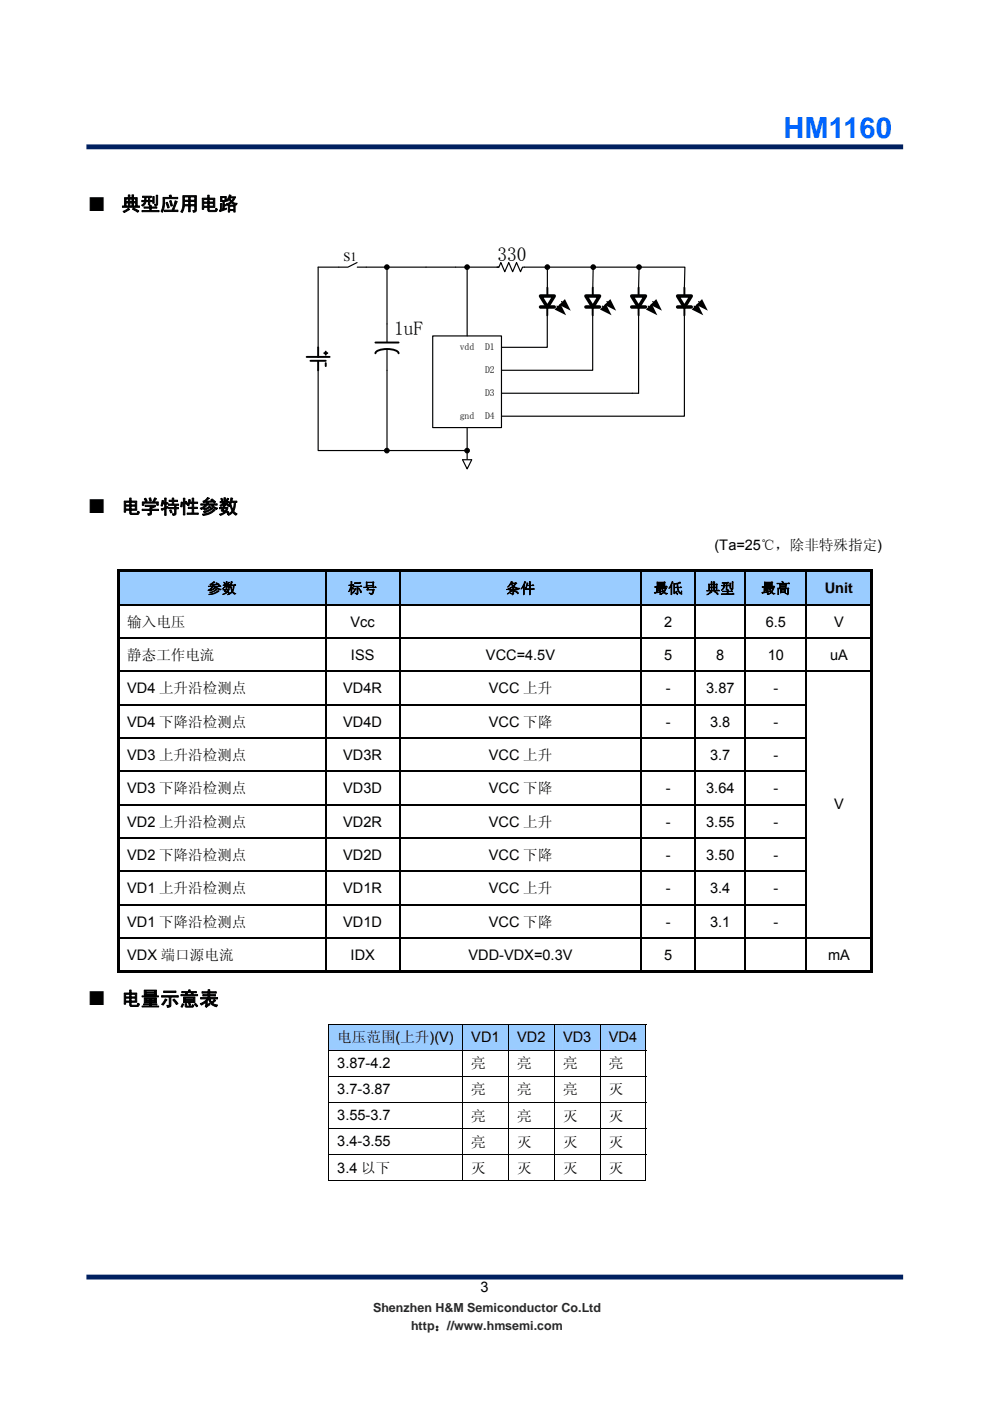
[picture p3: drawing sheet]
<svg xmlns="http://www.w3.org/2000/svg" width="210mm" height="297mm" viewBox="0 0 210 297" stroke-linecap="round" stroke-linejoin="round" font-family="sans-serif">
<path d="M18.3 31.1h173.3M18.3 270.8h173.3" fill="none" stroke="#002060" stroke-width="1" stroke-linecap="butt"/>
<path d="M91.8 71.2h14.6v19.5h-14.6z" fill="#fff"/>
<g fill="none" stroke="#000" stroke-width=".25">
<path d="M75.7 55.7l-1.9 .9h-6.3v17.1M75.8 56.6h30M82.1 56.6v15.9M99.1 56.6v14.6M105.4 56.6h.4l.4-.9 .9 1.9 .8-1.9 .8 1.9 .9-1.9 .8 1.9 .4-1h34.5l-.1 4.4M116.1 56.6v4.4M125.8 56.6l-.1 4.4M135.6 56.6l-.2 4.4M67.5 78.5v17h14.6M82.1 74.1v21.4h16.5M91.8 71.2h14.6v19.5h-14.6zM116.1 66.8v6.8h-9.7"/>
<path d="M118.1 64.9l.3 .3M119.1 63.9l.3 .3M125.7 66.8v11.7h-19.3M127.8 64.9l.2 .3M128.7 63.9l.3 .3M135.4 66.8v16.6h-29M137.5 64.9l.3 .3M138.5 63.9l.2 .3M145.2 66.8v21.4h-38.8M147.2 64.9l.3 .3M148.2 63.9l.2 .3M99.1 90.7v6.7"/>
<path d="M100 97.5h-1.9l1 1.9 1-1.9"/>
<circle cx="82.1" cy="56.6" r=".48"/>
<circle cx="99.1" cy="56.6" r=".48"/>
<circle cx="116.1" cy="56.6" r=".48"/>
<circle cx="125.8" cy="56.6" r=".48"/>
<circle cx="135.5" cy="56.6" r=".48"/>
<circle cx="82.1" cy="95.5" r=".48"/>
<circle cx="99.1" cy="95.5" r=".48"/>
</g>
<path d="M114.6 62.8h3l-1.5 2.3zM114.6 65.1h3M124.3 62.8h2.9l-1.5 2.3zM124.3 65.1h2.9M134 62.8h2.9l-1.5 2.3zM134 65.1h2.9M143.7 62.8h2.9l-1.4 2.3zM143.7 65.1h2.9" fill="none" stroke="#000" stroke-width=".74"/>
<g fill="#000">
<path d="M118.9 64.4l1.2 2.4-2.5-1.2zM119.8 63.4l1.3 2.5-2.5-1.3zM128.5 64.4l1.2 2.4-2.4-1.2zM129.5 63.4l1.2 2.5-2.5-1.3zM138.2 64.4l1.2 2.4-2.4-1.2zM139.2 63.4l1.2 2.5-2.4-1.3zM147.9 64.4l1.3 2.4-2.5-1.2zM148.9 63.4l1.2 2.5-2.4-1.3z"/>
<circle cx="82.1" cy="56.6" r=".48"/>
<circle cx="99.1" cy="56.6" r=".48"/>
<circle cx="116.1" cy="56.6" r=".48"/>
<circle cx="125.8" cy="56.6" r=".48"/>
<circle cx="135.5" cy="56.6" r=".48"/>
<circle cx="82.1" cy="95.5" r=".48"/>
<circle cx="99.1" cy="95.5" r=".48"/>
</g>
<g fill="none" stroke="#000" stroke-width=".41">
<path d="M65 75.7h4.9M65.8 76.5h3.3M67.5 73.7v2M67.5 76.5v2M68.8 74.9h.6M69.1 74.5v.7M69.1 77v.6M79.6 74.9a2.39 2.39 0 0 1 2.5-.9h.6a2.02 2.02 0 0 1 1.8 .9M79.6 72.6h4.9M116.1 65.1v1.7M116.1 61v1.8M125.7 65.1v1.7"/>
<path d="M125.7 61v1.8M135.4 61v1.8M135.4 65.1v1.7M145.2 61v1.8M145.2 65.1v1.7"/>
</g>
<g fill="#9accff">
<path d="M25.4 121.3h43.5v6.8h-43.5z"/>
<path d="M27 122h40.2v5.4h-40.2z"/>
<path d="M69.2 121.3h15.5v6.8h-15.5z"/>
<path d="M70.9 122h12v5.4h-12z"/>
<path d="M84.9 121.3h51v6.8h-51z"/>
<path d="M86.6 122h47.6v5.4h-47.6z"/>
<path d="M136.1 121.3h11.2v6.8h-11.2z"/>
<path d="M137.9 122h7.7v5.4h-7.7z"/>
<path d="M147.6 121.3h10.4v6.8h-10.4z"/>
<path d="M149.3 122h6.9v5.4h-6.9z"/>
<path d="M158.2 121.3h12.7v6.8h-12.7z"/>
<path d="M159.9 122h9.3v5.4h-9.3z"/>
<path d="M171.1 121.3h13.5v6.8h-13.5z"/>
<path d="M172.9 122h10.1v5.4h-10.1z"/>
</g>
<g fill="#000">
<path d="M24.9 120.8h.5v.5h-.5zM24.9 120.8h160.2v.5h-160.2zM24.9 121.3h.5v6.8h-.5zM24.9 128.1h.5v.3h-.5zM24.9 128.4h.5v6.7h-.5zM24.9 135.1h.5v.3h-.5zM68.9 128.1h.3v.3h-.3zM68.9 135.1h.3v.3h-.3zM84.7 128.1h.2v.3h-.2zM84.7 135.1h.2v.3h-.2zM135.9 128.1h.2v.3h-.2zM135.9 135.1h.2v.3h-.2z"/>
<path d="M147.3 128.1h.3v.3h-.3zM147.3 135.1h.3v.3h-.3zM158 128.1h.2v.3h-.2zM158 135.1h.2v.3h-.2zM170.9 128.1h.2v.3h-.2zM170.9 135.1h.2v.3h-.2zM184.6 120.8h.5v.5h-.5zM184.6 121.3h.5v6.8h-.5zM184.6 128.1h.5v.3h-.5zM184.6 128.4h.5v6.7h-.5zM184.6 135.1h.5v.3h-.5zM24.9 135.4h.5v6.8h-.5z"/>
<path d="M24.9 142.2h.5v.3h-.5zM24.9 142.5h.5v6.8h-.5zM24.9 149.3h.5v.3h-.5zM24.9 149.6h.5v6.8h-.5zM24.9 156.4h.5v.2h-.5zM68.9 142.2h.3v.3h-.3zM68.9 149.3h.3v.3h-.3zM68.9 156.4h.3v.2h-.3zM84.7 142.2h.2v.3h-.2zM84.7 149.3h.2v.3h-.2zM84.7 156.4h.2v.2h-.2zM135.9 142.2h.2v.3h-.2z"/>
<path d="M135.9 149.3h.2v.3h-.2zM135.9 156.4h.2v.2h-.2zM147.3 142.2h.3v.3h-.3zM147.3 149.3h.3v.3h-.3zM147.3 156.4h.3v.2h-.3zM158 142.2h.2v.3h-.2zM158 149.3h.2v.3h-.2zM158 156.4h.2v.2h-.2zM170.9 142.2h.2v.3h-.2zM170.9 149.3h.2v.3h-.2zM170.9 156.4h.2v.2h-.2zM184.6 135.4h.5v6.8h-.5z"/>
<path d="M184.6 142.2h.5v.3h-.5zM184.6 142.5h.5v6.8h-.5zM184.6 149.3h.5v.3h-.5zM184.6 149.6h.5v6.8h-.5zM184.6 156.4h.5v.2h-.5zM24.9 156.6h.5v6.8h-.5zM24.9 163.4h.5v.3h-.5zM24.9 163.7h.5v6.8h-.5zM24.9 170.5h.5v.3h-.5zM24.9 170.8h.5v6.8h-.5zM24.9 177.6h.5v.2h-.5zM68.9 163.4h.3v.3h-.3z"/>
<path d="M68.9 170.5h.3v.3h-.3zM68.9 177.6h.3v.2h-.3zM84.7 163.4h.2v.3h-.2zM84.7 170.5h.2v.3h-.2zM84.7 177.6h.2v.2h-.2zM135.9 163.4h.2v.3h-.2zM135.9 170.5h.2v.3h-.2zM135.9 177.6h.2v.2h-.2zM147.3 163.4h.3v.3h-.3zM147.3 170.5h.3v.3h-.3zM147.3 177.6h.3v.2h-.3zM158 163.4h.2v.3h-.2z"/>
<path d="M158 170.5h.2v.3h-.2zM158 177.6h.2v.2h-.2zM170.9 163.4h.2v.3h-.2zM170.9 170.5h.2v.3h-.2zM170.9 177.6h.2v.2h-.2zM184.6 156.6h.5v6.8h-.5zM184.6 163.4h.5v.3h-.5zM184.6 163.7h.5v6.8h-.5zM184.6 170.5h.5v.3h-.5zM184.6 170.8h.5v6.8h-.5zM184.6 177.6h.5v.2h-.5zM24.9 177.8h.5v6.8h-.5z"/>
<path d="M24.9 184.6h.5v.3h-.5zM24.9 184.9h.5v6.8h-.5zM24.9 191.7h.5v.3h-.5zM24.9 192h.5v6.8h-.5zM24.9 198.8h.5v.2h-.5zM68.9 184.6h.3v.3h-.3zM68.9 191.7h.3v.3h-.3zM68.9 198.8h.3v.2h-.3zM84.7 184.6h.2v.3h-.2zM84.7 191.7h.2v.3h-.2zM84.7 198.8h.2v.2h-.2zM135.9 184.6h.2v.3h-.2z"/>
<path d="M135.9 191.7h.2v.3h-.2zM135.9 198.8h.2v.2h-.2zM147.3 184.6h.3v.3h-.3zM147.3 191.7h.3v.3h-.3zM147.3 198.8h.3v.2h-.3zM158 184.6h.2v.3h-.2zM158 191.7h.2v.3h-.2zM158 198.8h.2v.2h-.2zM170.9 184.6h.2v.3h-.2zM170.9 191.7h.2v.3h-.2zM170.9 198.8h.2v.2h-.2zM184.6 177.8h.5v6.8h-.5z"/>
<path d="M184.6 184.6h.5v.3h-.5zM184.6 184.9h.5v6.8h-.5zM184.6 191.7h.5v.3h-.5zM184.6 192h.5v6.8h-.5zM184.6 198.8h.5v.2h-.5zM24.9 199h.5v7.3h-.5zM24.9 205.8h44v.5h-44zM68.9 205.8h15.8v.5h-15.8zM84.7 205.8h51.2v.5h-51.2zM135.9 205.8h11.4v.5h-11.4zM147.3 205.8h10.7v.5h-10.7zM158 205.8h12.9v.5h-12.9z"/>
<path d="M170.9 205.8h13.7v.5h-13.7zM184.6 199h.5v7.3h-.5zM184.6 205.8h.5v.5h-.5z"/>
</g>
<g fill="none" stroke="#000" stroke-width=".25">
<path d="M25.4 135.3h43.5M69.1 121.3v6.8M69.1 128.4v6.7M69.1 135.4v6.8M69.2 135.3h15.5M84.8 121.3v6.8M84.8 128.4v6.7M84.8 135.4v6.8M84.9 135.3h51M136 121.3v6.8M136 128.4v6.7M136 135.4v6.8"/>
<path d="M136.1 135.3h11.2M147.5 121.3v6.8M147.5 128.4v6.7M147.5 135.4v6.8M147.6 135.3h10.4M158.1 121.3v6.8M158.1 128.4v6.7M158.1 135.4v6.8M158.2 135.3h12.7M171.1 135.3h13.5M25.4 142.3h43.5M25.4 149.4h43.5"/>
<path d="M25.4 156.5h43.5M69.1 142.5v6.8M69.1 149.6v6.8M69.1 156.6v6.8M69.2 142.3h15.5M69.2 149.4h15.5M69.2 156.5h15.5M84.8 142.5v6.8M84.8 149.6v6.8M84.8 156.6v6.8M84.9 142.3h51M84.9 149.4h51"/>
<path d="M84.9 156.5h51M136 142.5v6.8M136 149.6v6.8M136 156.6v6.8M136.1 142.3h11.2M136.1 149.4h11.2M136.1 156.5h11.2M147.5 142.5v6.8M147.5 149.6v6.8M147.5 156.6v6.8M147.6 142.3h10.4M147.6 149.4h10.4"/>
<path d="M147.6 156.5h10.4M158.1 142.5v6.8M158.1 149.6v6.8M158.1 156.6v6.8M158.2 142.3h12.7M158.2 149.4h12.7M158.2 156.5h12.7M171.1 142.3h13.5M25.4 170.6h43.5M69.1 163.7v6.8M69.1 170.8v6.8M69.1 177.8v6.8"/>
<path d="M69.2 170.6h15.5M84.8 163.7v6.8M84.8 170.8v6.8M84.8 177.8v6.8M84.9 170.6h51M136 163.7v6.8M136 170.8v6.8M136 177.8v6.8M136.1 170.6h11.2M147.5 163.7v6.8M147.5 170.8v6.8M147.5 177.8v6.8"/>
<path d="M147.6 170.6h10.4M158.1 163.7v6.8M158.1 170.8v6.8M158.1 177.8v6.8M158.2 170.6h12.7M25.4 184.7h43.5M25.4 198.9h43.5M69.1 184.9v6.8M69.1 192v6.8M69.1 199v6.8M69.2 184.7h15.5M69.2 198.9h15.5"/>
<path d="M84.8 184.9v6.8M84.8 192v6.8M84.8 199v6.8M84.9 184.7h51M84.9 198.9h51M136 184.9v6.8M136 192v6.8M136 199v6.8M136.1 184.7h11.2M136.1 198.9h11.2M147.5 184.9v6.8M147.5 192v6.8"/>
<path d="M147.5 199v6.8M147.6 184.7h10.4M147.6 198.9h10.4M158.1 184.9v6.8M158.1 192v6.8M158.1 199v6.8M158.2 184.7h12.7M158.2 198.9h12.7M171.1 198.9h13.5"/>
</g>
<g fill="none" stroke="#000" stroke-width=".23">
<path d="M25.4 128.2h43.5M69.2 128.2h15.5M84.9 128.2h51M136.1 128.2h11.2M147.6 128.2h10.4M158.2 128.2h12.7M171 121.3v6.8M171 128.4v6.7M171 135.4v6.8M171.1 128.2h13.5M171 142.5v6.8M171 149.6v6.8"/>
<path d="M171 156.6v6.8M25.4 163.5h43.5M25.4 177.7h43.5M69.2 163.5h15.5M69.2 177.7h15.5M84.9 163.5h51M84.9 177.7h51M136.1 163.5h11.2M136.1 177.7h11.2M147.6 163.5h10.4M147.6 177.7h10.4M158.2 163.5h12.7"/>
<path d="M158.2 177.7h12.7M171 163.7v6.8M171 170.8v6.8M171 177.8v6.8M25.4 191.8h43.5M69.2 191.8h15.5M84.9 191.8h51M136.1 191.8h11.2M147.6 191.8h10.4M158.2 191.8h12.7M171 184.9v6.8M171 192v6.8"/>
<path d="M171 199v6.8"/>
</g>
<g fill="#9accff">
<path d="M69.8 217.2h28.2v5.4h-28.2z"/>
<path d="M71.5 217.2h24.7v5.4h-24.7z"/>
<path d="M98.2 217.2h9.6v5.4h-9.6z"/>
<path d="M99.9 217.2h6.1v5.4h-6.1z"/>
<path d="M107.9 217.2h9.6v5.4h-9.6z"/>
<path d="M109.7 217.2h6v5.4h-6z"/>
<path d="M117.6 217.2h9.6v5.4h-9.6z"/>
<path d="M119.4 217.2h6v5.4h-6z"/>
<path d="M127.4 217.2h9.5v5.4h-9.5z"/>
<path d="M129.1 217.2h6v5.4h-6z"/>
</g>
<path d="M69.6 217h.2v.2h-.2zM136.9 217h.2v.2h-.2zM136.9 250.2h.2v.2h-.2z" fill="#000"/>
<g fill="none" stroke="#000" stroke-width=".21">
<path d="M69.6 217.1h67.5M69.7 217.2v5.4M98.1 217.2v5.4M107.8 217.2v5.4M117.6 217.2v5.4M127.3 217.2v5.4M137 217.2v5.4M69.6 222.7h67.5M69.6 228.2h67.5M69.6 233.7h67.5M69.6 239.2h67.5M69.7 222.7v5.4"/>
<path d="M69.7 228.3v5.3M69.7 233.8v5.3M69.7 239.3v5.4M98.1 222.7v5.4M98.1 228.3v5.3M98.1 233.8v5.3M98.1 239.3v5.4M107.8 222.7v5.4M107.8 228.3v5.3M107.8 233.8v5.3M107.8 239.3v5.4M117.6 222.7v5.4"/>
<path d="M117.6 228.3v5.3M117.6 233.8v5.3M117.6 239.3v5.4M127.3 222.7v5.4M127.3 228.3v5.3M127.3 233.8v5.3M127.3 239.3v5.4M137 222.7v5.4M137 228.3v5.3M137 233.8v5.3M137 239.3v5.4M69.6 244.8h67.5"/>
<path d="M69.6 250.3h28.4M69.7 244.8v5.6M98.1 244.8v5.6M98.2 250.3h9.6M107.8 244.8v5.6M107.9 250.3h9.6M117.6 244.8v5.6M117.6 250.3h9.6M127.3 244.8v5.6M127.4 250.3h9.5M137 244.8v5.6"/>
</g>
<text font-size="6.2" fill="#0065ff" x="166.2" y="29.3">HM1160</text>
<g font-size="4.1">
<text x="18.5" y="44.6">■</text>
<text x="25.7" y="44.6">典型应用电路</text>
<text x="105.5" y="55.3">330</text>
<text x="83.6" y="71.1">1uF</text>
<text x="18.5" y="108.9">■</text>
<text x="25.7" y="108.9">电学特性参数</text>
<text x="18.5" y="213.2">■</text>
<text x="25.7" y="213.2">电量示意表</text>
</g>
<g font-size="3.1">
<text x="151.6" y="116.5">(Ta=25℃，除非特殊指定)</text>
<text x="44" y="125.8">参数</text>
<text x="73.8" y="125.8">标号</text>
<text x="107.3" y="125.8">条件</text>
<text x="138.6" y="125.8">最低</text>
<text x="149.7" y="125.8">典型</text>
<text x="161.4" y="125.8">最高</text>
<text x="174.9" y="125.8">Unit</text>
<text x="27" y="132.9">输入电压</text>
<text x="74.4" y="132.8">Vcc</text>
<text x="140.9" y="132.8">2</text>
<text x="162.4" y="132.8">6.5</text>
<text x="176.9" y="132.8">V</text>
<text x="27" y="139.9">静态工作电流</text>
<text x="74.4" y="139.9">ISS</text>
<text x="103.1" y="139.9">VCC=4.5V</text>
<text x="140.9" y="139.9">5</text>
<text x="151.9" y="139.9">8</text>
<text x="162.8" y="139.9">10</text>
<text x="176.1" y="139.9">uA</text>
<text x="27" y="147">VD4 上升沿检测点</text>
<text x="72.8" y="147">VD4R</text>
<text x="103.7" y="147">VCC 上升</text>
<text x="141.2" y="147">-</text>
<text x="149.8" y="147">3.87</text>
<text x="164" y="147">-</text>
<text x="27" y="154.1">VD4 下降沿检测点</text>
<text x="72.8" y="154.1">VD4D</text>
<text x="103.7" y="154.1">VCC 下降</text>
<text x="141.2" y="154.1">-</text>
<text x="150.6" y="154.1">3.8</text>
<text x="164" y="154.1">-</text>
<text x="27" y="161.1">VD3 上升沿检测点</text>
<text x="72.8" y="161.1">VD3R</text>
<text x="103.7" y="161.1">VCC 上升</text>
<text x="150.6" y="161.1">3.7</text>
<text x="164" y="161.1">-</text>
<text x="27" y="168.2">VD3 下降沿检测点</text>
<text x="72.8" y="168.2">VD3D</text>
<text x="103.7" y="168.2">VCC 下降</text>
<text x="141.2" y="168.2">-</text>
<text x="149.8" y="168.2">3.64</text>
<text x="164" y="168.2">-</text>
<text x="176.9" y="171.6">V</text>
<text x="27" y="175.3">VD2 上升沿检测点</text>
<text x="72.8" y="175.3">VD2R</text>
<text x="103.7" y="175.3">VCC 上升</text>
<text x="141.2" y="175.3">-</text>
<text x="149.8" y="175.3">3.55</text>
<text x="164" y="175.3">-</text>
<text x="27" y="182.3">VD2 下降沿检测点</text>
<text x="72.8" y="182.3">VD2D</text>
<text x="103.7" y="182.3">VCC 下降</text>
<text x="141.2" y="182.3">-</text>
<text x="149.8" y="182.3">3.50</text>
<text x="164" y="182.3">-</text>
<text x="27" y="189.4">VD1 上升沿检测点</text>
<text x="72.8" y="189.4">VD1R</text>
<text x="103.7" y="189.4">VCC 上升</text>
<text x="141.2" y="189.4">-</text>
<text x="150.6" y="189.4">3.4</text>
<text x="164" y="189.4">-</text>
<text x="27" y="196.5">VD1 下降沿检测点</text>
<text x="72.8" y="196.4">VD1D</text>
<text x="103.7" y="196.5">VCC 下降</text>
<text x="141.2" y="196.4">-</text>
<text x="150.6" y="196.4">3.1</text>
<text x="164" y="196.4">-</text>
<text x="27" y="203.5">VDX 端口源电流</text>
<text x="74.4" y="203.5">IDX</text>
<text x="99.4" y="203.5">VDD-VDX=0.3V</text>
<text x="140.9" y="203.5">5</text>
<text x="175.6" y="203.5">mA</text>
<text x="71.5" y="221">电压范围(上升)(V)</text>
<text x="99.9" y="221">VD1</text>
<text x="109.7" y="221">VD2</text>
<text x="119.4" y="221">VD3</text>
<text x="129.1" y="221">VD4</text>
<text x="71.5" y="226.5">3.87-4.2</text>
<text x="100" y="226.5">亮</text>
<text x="109.7" y="226.5">亮</text>
<text x="119.4" y="226.5">亮</text>
<text x="129.1" y="226.5">亮</text>
<text x="71.5" y="232">3.7-3.87</text>
<text x="100" y="232.1">亮</text>
<text x="109.7" y="232.1">亮</text>
<text x="119.4" y="232.1">亮</text>
<text x="129.1" y="232.1">灭</text>
<text x="71.5" y="237.6">3.55-3.7</text>
<text x="100" y="237.6">亮</text>
<text x="109.7" y="237.6">亮</text>
<text x="119.4" y="237.6">灭</text>
<text x="129.1" y="237.6">灭</text>
<text x="71.5" y="243.1">3.4-3.55</text>
<text x="100" y="243.1">亮</text>
<text x="109.7" y="243.1">灭</text>
<text x="119.4" y="243.1">灭</text>
<text x="129.1" y="243.1">灭</text>
<text x="71.5" y="248.6">3.4 以下</text>
<text x="99.9" y="248.6">灭</text>
<text x="109.7" y="248.6">灭</text>
<text x="119.4" y="248.6">灭</text>
<text x="129.1" y="248.6">灭</text>
<text x="101.9" y="274">3</text>
</g>
<text font-size="2.7" x="72.8" y="55.4">S1</text>
<g font-size="2.6" fill="#292929">
<text x="79.1" y="278.2">Shenzhen H&amp;M Semiconductor Co.Ltd</text>
<text x="87.2" y="282.1">http：//www.hmsemi.com</text>
</g>
<g font-size="2.1">
<text x="97.5" y="74.3">vdd</text>
<text x="102.9" y="74.3">D1</text>
<text x="102.9" y="79.1">D2</text>
<text x="102.9" y="84">D3</text>
<text x="97.5" y="88.8">gnd</text>
<text x="102.9" y="88.8">D4</text>
</g>
</svg>
